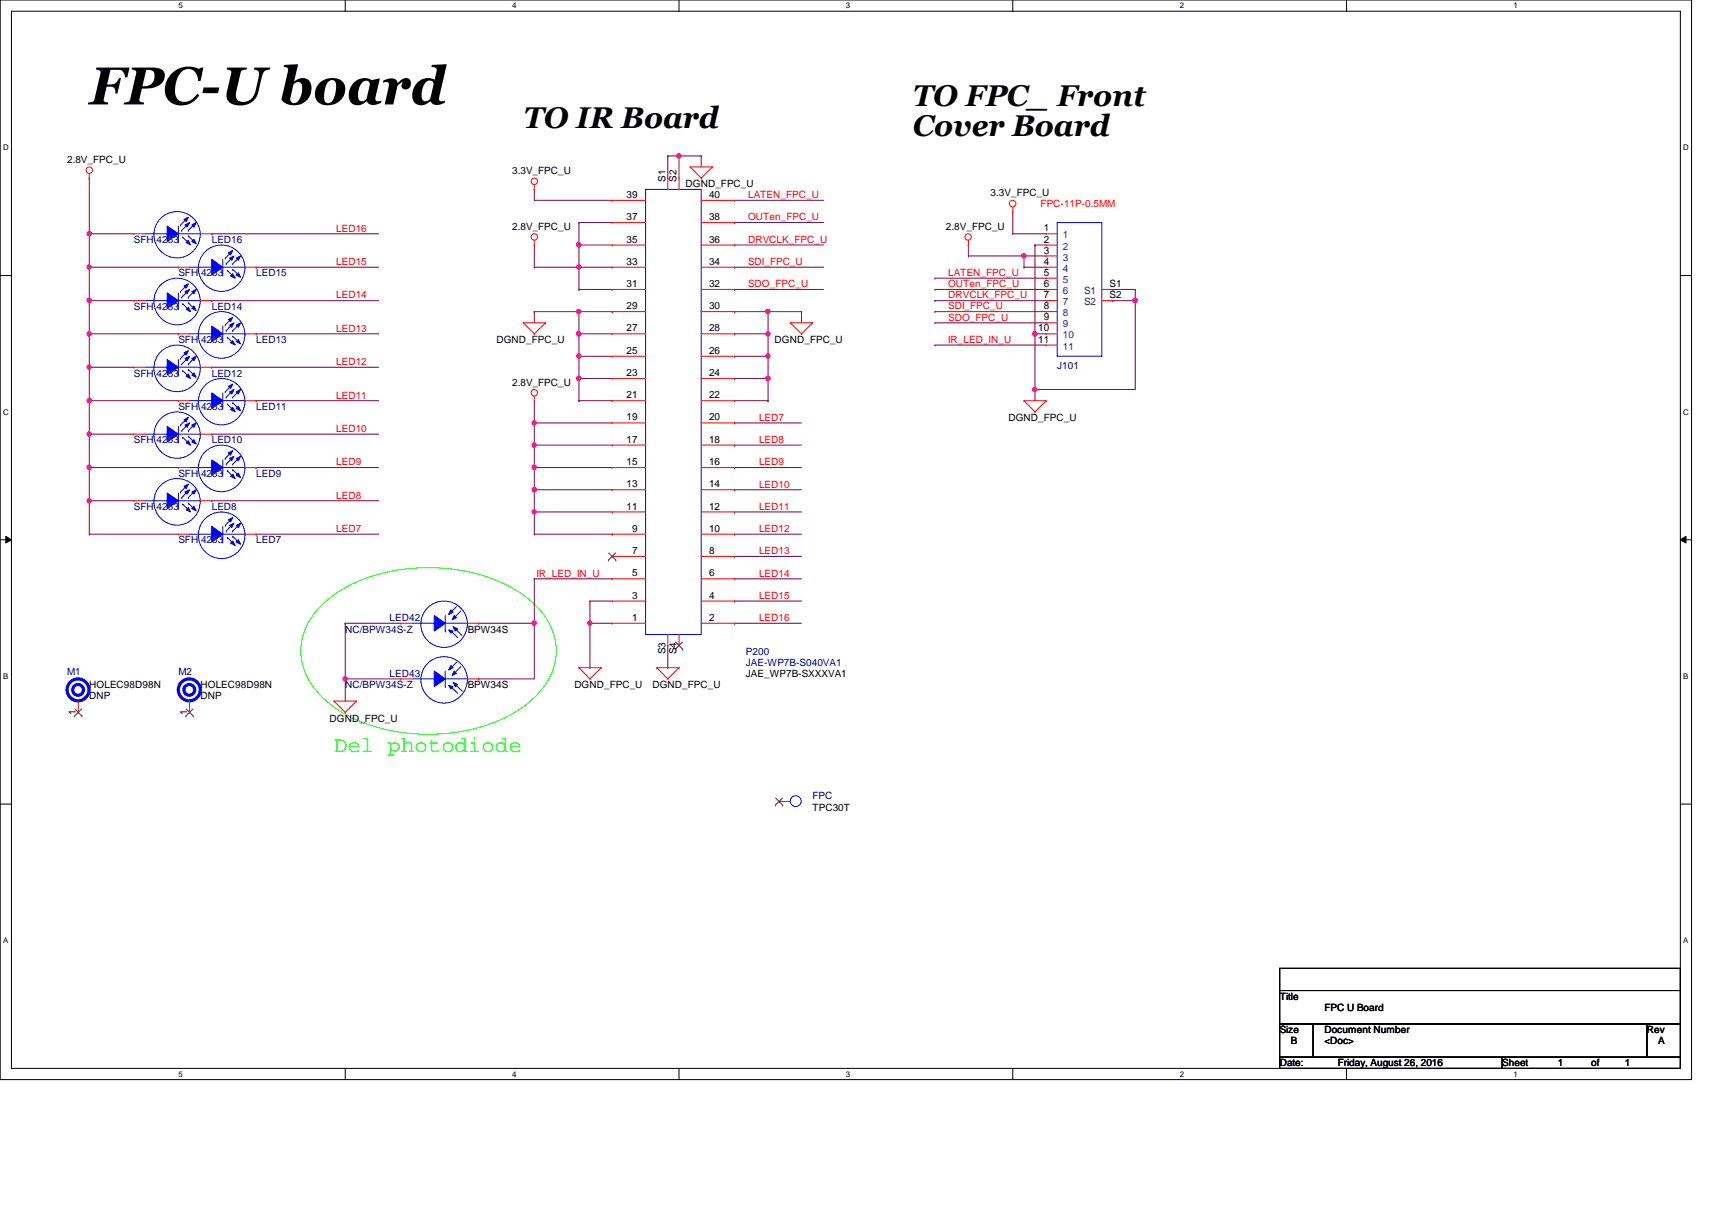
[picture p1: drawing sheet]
<svg xmlns="http://www.w3.org/2000/svg" width="297mm" height="210mm" viewBox="0 0 297 210" stroke-linecap="round" stroke-linejoin="round" font-family="sans-serif">
<path d="M0 0h293.5v187.3h-293.5zM2 1.9h289.5v183.4h-289.5z" fill="none" stroke="#000" stroke-width=".17"/>
<g fill="#fff">
<path d="M30.9 .2h.8v1.5h-.8z"/>
<path d="M30.9 185.5h.8v1.6h-.8z"/>
</g>
<path d="M59.9 0v1.9M59.9 185.3v2" fill="none" stroke="#000" stroke-width=".17"/>
<g fill="#fff">
<path d="M88.9 .2h.7v1.5h-.7z"/>
<path d="M88.9 185.5h.7v1.6h-.7z"/>
</g>
<path d="M117.8 0v1.9M117.8 185.3v2" fill="none" stroke="#000" stroke-width=".17"/>
<g fill="#fff">
<path d="M146.8 .2h.7v1.5h-.7z"/>
<path d="M146.8 185.5h.7v1.6h-.7z"/>
</g>
<path d="M175.7 0v1.9M175.7 185.3v2" fill="none" stroke="#000" stroke-width=".17"/>
<g fill="#fff">
<path d="M204.7 .2h.7v1.5h-.7z"/>
<path d="M204.7 185.5h.7v1.6h-.7z"/>
</g>
<path d="M233.6 0v1.9M233.6 185.3v2" fill="none" stroke="#000" stroke-width=".17"/>
<g fill="#fff">
<path d="M262.6 .2h.8v1.5h-.8z"/>
<path d="M262.6 185.5h.8v1.6h-.8z"/>
<path d="M.5 24.8h1v1.6h-1z"/>
<path d="M292.1 24.8h.9v1.6h-.9z"/>
<path d="M.5 70.7h1v1.5h-1z"/>
<path d="M292.1 70.7h.9v1.5h-.9z"/>
</g>
<path d="M0 47.8h2M291.5 47.8h2" fill="none" stroke="#000" stroke-width=".17"/>
<g fill="#fff">
<path d="M.5 116.5h.9v1.6h-.9z"/>
<path d="M292.1 116.5h.8v1.6h-.8z"/>
</g>
<path d="M0 93.6h2M1 93l1 .6-1 .6zM291.5 93.6l1-.6v1.2zM291.5 93.6h2" fill="none" stroke="#000" stroke-width=".17"/>
<path d="M1 93l1 .6-1 .6zM291.5 93.6l1-.6v1.2z" fill="#000"/>
<g fill="#fff">
<path d="M.5 162.4h.9v1.5h-.9z"/>
<path d="M292.1 162.4h.8v1.5h-.8z"/>
</g>
<path d="M0 139.5h2M291.5 139.5h2" fill="none" stroke="#000" stroke-width=".17"/>
<path d="M55.6 105.2a24.2 24.2 0 0 1 14.5-6.5 30.9 30.9 0 0 1 19.2 3.5 13.6 13.6 0 0 1 7.1 9.3 11.2 11.2 0 0 1-4.4 10.2 27.5 27.5 0 0 1-17.7 5.7 27.4 27.4 0 0 1-17.6-5.7 11 11 0 0 1-4.1-11.5 12.1 12.1 0 0 1 3-5z" fill="none" stroke="#0f0" stroke-width=".17"/>
<path d="M115.9 27.1h.1M115.9 27.1v3.8M115.9 27.1h1.9M117.8 27.1h.1M117.8 27.1v3.8M121.7 27.1h.1M121.7 27.1v1.9" fill="none" stroke="#800040" stroke-width=".17"/>
<circle cx="117.8" cy="27" r=".37" fill="#f0f"/>
<circle cx="117.8" cy="27" r=".37" fill="none" stroke="#f0f" stroke-width=".17"/>
<path d="M117.8 27.1h.1M117.8 27.1h3.9M100.5 57.9h.1M100.5 57.9h5.7M100.5 69.5h.1M100.5 69.5h5.7M115.9 115.8h.1M115.9 112v3.8" fill="none" stroke="#800040" stroke-width=".17"/>
<circle cx="100.4" cy="57.9" r=".38" fill="#f0f"/>
<circle cx="100.4" cy="57.9" r=".38" fill="none" stroke="#f0f" stroke-width=".17"/>
<path d="M100.5 61.8h.1M100.5 61.8h5.7" fill="none" stroke="#800040" stroke-width=".17"/>
<circle cx="100.4" cy="61.8" r=".38" fill="#f0f"/>
<circle cx="100.4" cy="61.8" r=".38" fill="none" stroke="#f0f" stroke-width=".17"/>
<path d="M127.5 54.1h.1M127.5 54.1h5.8" fill="none" stroke="#800040" stroke-width=".17"/>
<circle cx="133.2" cy="54" r=".37" fill="#f0f"/>
<circle cx="133.2" cy="54" r=".37" fill="none" stroke="#f0f" stroke-width=".17"/>
<path d="M127.5 34.8h.1M127.5 34.8h15.4M133.3 54.1h.1M133.3 54.1v3.8M127.5 65.7h.1M127.5 61.8h.1M127.5 61.8h5.8M133.3 61.8h.1M133.3 61.8v3.9h-5.8" fill="none" stroke="#800040" stroke-width=".17"/>
<circle cx="133.2" cy="65.6" r=".37" fill="#f0f"/>
<circle cx="133.2" cy="65.6" r=".37" fill="none" stroke="#f0f" stroke-width=".17"/>
<circle cx="133.2" cy="61.8" r=".38" fill="#f0f"/>
<circle cx="133.2" cy="61.8" r=".38" fill="none" stroke="#f0f" stroke-width=".17"/>
<path d="M127.5 57.9h.1M127.5 57.9h5.8M133.3 57.9h.1M133.3 57.9v3.9" fill="none" stroke="#800040" stroke-width=".17"/>
<circle cx="133.2" cy="57.9" r=".38" fill="#f0f"/>
<circle cx="133.2" cy="57.9" r=".38" fill="none" stroke="#f0f" stroke-width=".17"/>
<g fill="none" stroke="#800040" stroke-width=".17">
<path d="M15.5 30.9h.1M15.5 30.9v9.7M127.5 38.6h.1M127.5 38.6h15.4M36.7 52.2h.1M36.7 52.2h29M127.5 42.5h.1M127.5 46.4h.1M127.5 42.5h15.4M127.5 46.4h15.4M133.3 54.1h.1M133.3 54.1h5.8"/>
<path d="M139.1 54.1h.1M139.1 54.1v1.9M36.7 75.3h.1M36.7 63.7h.1M36.7 75.3h29M36.7 63.7h29M15.5 92.7h.1M15.5 92.7h15.4M36.7 86.9h.1M36.7 86.9h29"/>
</g>
<circle cx="15.5" cy="40.5" r=".37" fill="#f0f"/>
<circle cx="15.5" cy="40.5" r=".37" fill="none" stroke="#f0f" stroke-width=".17"/>
<path d="M15.5 40.6h.1M15.5 46.4h.1M15.5 40.6h7.7M15.5 40.6v5.8M15.5 46.4h15.4" fill="none" stroke="#800040" stroke-width=".17"/>
<circle cx="15.5" cy="46.3" r=".37" fill="#f0f"/>
<circle cx="15.5" cy="46.3" r=".37" fill="none" stroke="#f0f" stroke-width=".17"/>
<path d="M15.5 46.4h.1M15.5 46.4v5.8M15.5 86.9h.1M15.5 86.9v5.8M15.5 86.9h7.7" fill="none" stroke="#800040" stroke-width=".17"/>
<circle cx="15.5" cy="86.9" r=".38" fill="#f0f"/>
<circle cx="15.5" cy="86.9" r=".38" fill="none" stroke="#f0f" stroke-width=".17"/>
<path d="M15.5 81.1h.1M15.5 81.1h15.4" fill="none" stroke="#800040" stroke-width=".17"/>
<circle cx="15.5" cy="81.1" r=".38" fill="#f0f"/>
<circle cx="15.5" cy="81.1" r=".38" fill="none" stroke="#f0f" stroke-width=".17"/>
<path d="M15.5 75.3h.1M15.5 63.7h.1M15.5 75.3v11.6M15.5 75.3h7.7M15.5 63.7h7.7M15.5 81.1h.1" fill="none" stroke="#800040" stroke-width=".17"/>
<circle cx="15.5" cy="63.7" r=".37" fill="#f0f"/>
<circle cx="15.5" cy="63.7" r=".37" fill="none" stroke="#f0f" stroke-width=".17"/>
<path d="M15.5 52.2h.1M15.5 52.2v5.7M15.5 52.2h7.7M15.5 63.7h.1M15.5 63.7v5.8" fill="none" stroke="#800040" stroke-width=".17"/>
<circle cx="15.5" cy="57.9" r=".38" fill="#f0f"/>
<circle cx="15.5" cy="57.9" r=".38" fill="none" stroke="#f0f" stroke-width=".17"/>
<circle cx="15.5" cy="52.1" r=".38" fill="#f0f"/>
<circle cx="15.5" cy="52.1" r=".38" fill="none" stroke="#f0f" stroke-width=".17"/>
<g fill="none" stroke="#800040" stroke-width=".17">
<path d="M15.5 57.9h.1M15.5 57.9h15.4M15.5 57.9v5.8M36.7 40.6h.1M36.7 40.6h29M44.4 46.4h.1M44.4 57.9h.1M44.4 46.4h21.3M44.4 57.9h21.3M15.5 69.5h.1M15.5 69.5v5.8M15.5 69.5h15.4"/>
<path d="M44.4 69.5h.1M44.4 69.5h21.3"/>
</g>
<circle cx="15.5" cy="75.3" r=".37" fill="#f0f"/>
<circle cx="15.5" cy="75.3" r=".37" fill="none" stroke="#f0f" stroke-width=".17"/>
<circle cx="15.5" cy="69.5" r=".37" fill="#f0f"/>
<circle cx="15.5" cy="69.5" r=".37" fill="none" stroke="#f0f" stroke-width=".17"/>
<g fill="none" stroke="#800040" stroke-width=".17">
<path d="M100.5 38.6h.1M100.5 38.6h5.7M100.5 38.6v7.8M100.5 50.2h.1M100.5 42.5h.1M100.5 46.4h.1M100.5 50.2h5.7M100.5 42.5h5.7M127.5 50.2h.1M127.5 50.2h15.4M44.4 81.1h.1M44.4 92.7h.1"/>
<path d="M44.4 81.1h21.3M44.4 92.7h21.3"/>
</g>
<circle cx="100.4" cy="42.5" r=".38" fill="#f0f"/>
<circle cx="100.4" cy="42.5" r=".38" fill="none" stroke="#f0f" stroke-width=".17"/>
<circle cx="100.4" cy="46.3" r=".37" fill="#f0f"/>
<circle cx="100.4" cy="46.3" r=".37" fill="none" stroke="#f0f" stroke-width=".17"/>
<path d="M92.7 54.1h.1M92.7 54.1v1.9M100.5 46.4h.1M100.5 50.2h.1M100.5 57.9h.1M100.5 46.4h5.7M100.5 46.4v3.8M100.5 54.1v15.4M100.5 65.7h.1M100.5 61.8h.1M100.5 69.5h.1M100.5 65.7h5.7" fill="none" stroke="#800040" stroke-width=".17"/>
<circle cx="100.4" cy="65.6" r=".37" fill="#f0f"/>
<circle cx="100.4" cy="65.6" r=".37" fill="none" stroke="#f0f" stroke-width=".17"/>
<g fill="none" stroke="#800040" stroke-width=".17">
<path d="M100.5 54.1h5.7M106.2 54.1h.1M127.5 77.2h.1M127.5 73.4h.1M127.5 69.5h5.8M127.5 77.2h11.6M127.5 73.4h11.6M133.3 69.5h.1M133.3 65.7v3.8M127.5 92.7h.1M127.5 96.5h.1M127.5 88.8h.1"/>
<path d="M127.5 85h.1M127.5 81.1h.1M127.5 92.7h11.6M127.5 96.5h11.6M127.5 88.8h11.6M127.5 85h11.6M127.5 81.1h11.6M102.4 104.3h.1M102.4 108.1h.1M102.4 104.3h3.8M102.4 104.3v3.8M127.5 100.4h.1"/>
<path d="M127.5 104.3h.1M127.5 108.1h.1M127.5 100.4h11.6M127.5 104.3h11.6M127.5 108.1h11.6"/>
</g>
<circle cx="102.3" cy="108.1" r=".37" fill="#f0f"/>
<circle cx="102.3" cy="108.1" r=".37" fill="none" stroke="#f0f" stroke-width=".17"/>
<path d="M92.7 73.4h.1M92.7 77.2h.1M92.7 69.5v7.7M92.7 73.4h13.5M92.7 88.8h.1M92.7 88.8h13.5M102.4 108.1h.1M102.4 115.8h.1M102.4 108.1h3.8M102.4 108.1v7.7" fill="none" stroke="#800040" stroke-width=".17"/>
<circle cx="92.7" cy="73.3" r=".37" fill="#f0f"/>
<circle cx="92.7" cy="73.3" r=".37" fill="none" stroke="#f0f" stroke-width=".17"/>
<circle cx="92.7" cy="77.2" r=".38" fill="#f0f"/>
<circle cx="92.7" cy="77.2" r=".38" fill="none" stroke="#f0f" stroke-width=".17"/>
<path d="M92.7 77.2h.1M92.7 77.2h13.5M92.7 77.2v7.8M92.7 81.1h.1M92.7 85h.1M92.7 81.1h13.5" fill="none" stroke="#800040" stroke-width=".17"/>
<circle cx="92.7" cy="81.1" r=".38" fill="#f0f"/>
<circle cx="92.7" cy="81.1" r=".38" fill="none" stroke="#f0f" stroke-width=".17"/>
<circle cx="92.7" cy="84.9" r=".37" fill="#f0f"/>
<circle cx="92.7" cy="84.9" r=".37" fill="none" stroke="#f0f" stroke-width=".17"/>
<path d="M92.7 54.1h.1M92.7 54.1h7.8M92.7 85h.1M92.7 88.8h.1M92.7 85h13.5M92.7 85v3.8" fill="none" stroke="#800040" stroke-width=".17"/>
<circle cx="100.4" cy="54" r=".37" fill="#f0f"/>
<circle cx="100.4" cy="54" r=".37" fill="none" stroke="#f0f" stroke-width=".17"/>
<path d="M92.7 32.9h.1M92.7 32.9v1.9h13.5M106.2 34.8h.1M92.7 92.7h.1M92.7 88.8v3.9" fill="none" stroke="#800040" stroke-width=".17"/>
<circle cx="92.7" cy="88.8" r=".37" fill="#f0f"/>
<circle cx="92.7" cy="88.8" r=".37" fill="none" stroke="#f0f" stroke-width=".17"/>
<path d="M92.7 46.4h.1M92.7 42.5v3.9M92.7 46.4h7.8M100.5 46.4h.1M92.7 92.7h13.5M106.2 92.7h.1M83.1 117.8h.1M83.1 108.1h.1M83.1 117.8h9.6M92.7 100.4h.1M92.7 100.4v7.7h-9.6M92.7 100.4h13.5" fill="none" stroke="#800040" stroke-width=".17"/>
<circle cx="92.7" cy="108.1" r=".37" fill="#f0f"/>
<circle cx="92.7" cy="108.1" r=".37" fill="none" stroke="#f0f" stroke-width=".17"/>
<path d="M59.9 108.1h.1M59.9 117.8h.1M59.9 108.1h9.7M59.9 108.1v13.5M59.9 117.8h9.7M92.7 108.1h.1M92.7 108.1v9.7" fill="none" stroke="#800040" stroke-width=".17"/>
<circle cx="59.9" cy="117.7" r=".37" fill="#f0f"/>
<circle cx="59.9" cy="117.7" r=".37" fill="none" stroke="#f0f" stroke-width=".17"/>
<path d="M175.7 36.7h.1M175.7 36.7v3.9M168 42.5h.1M168 42.5v1.9M175.7 40.6h.1M175.7 40.6h5.8M177.7 44.4h.1M177.7 44.4h3.8" fill="none" stroke="#800040" stroke-width=".17"/>
<circle cx="177.6" cy="44.4" r=".37" fill="#f0f"/>
<circle cx="177.6" cy="44.4" r=".37" fill="none" stroke="#f0f" stroke-width=".17"/>
<path d="M168 44.4h.1M168 44.4h9.7M177.7 44.4h.1M177.7 46.4h.1M177.7 44.4v2M177.7 46.4h3.8M179.6 42.5h.1M179.6 42.5h1.9M197 52.2h.1M197 52.2v15.4h-17.4M179.6 67.6h.1" fill="none" stroke="#800040" stroke-width=".17"/>
<circle cx="179.5" cy="67.6" r=".38" fill="#f0f"/>
<circle cx="179.5" cy="67.6" r=".38" fill="none" stroke="#f0f" stroke-width=".17"/>
<path d="M179.6 57.9h.1M179.6 57.9v11.6M193.1 50.2h.1M193.1 52.2h.1M193.1 50.2h3.9M193.1 52.2h3.9M179.6 67.6h.1" fill="none" stroke="#800040" stroke-width=".17"/>
<circle cx="196.9" cy="52.1" r=".38" fill="#f0f"/>
<circle cx="196.9" cy="52.1" r=".38" fill="none" stroke="#f0f" stroke-width=".17"/>
<path d="M179.6 57.9h.1M179.6 42.5h.1M179.6 57.9h1.9M179.6 42.5v15.4M197 50.2h.1M197 50.2v2" fill="none" stroke="#800040" stroke-width=".17"/>
<circle cx="179.5" cy="57.9" r=".38" fill="#f0f"/>
<circle cx="179.5" cy="57.9" r=".38" fill="none" stroke="#f0f" stroke-width=".17"/>
<path d="M162.2 48.3h.1M162.2 50.2h.1M162.2 52.2h.1M162.2 54.1h.1M162.2 56h.1M162.2 59.9h.1M162.2 48.3h19.3M162.2 50.2h19.3M162.2 52.2h19.3M162.2 54.1h19.3M162.2 56h19.3M162.2 59.9h19.3" fill="none" stroke="#800040" stroke-width=".17"/>
<g fill="none" stroke="#f00" stroke-width=".17">
<path d="M15.5 30.9h.1M15.5 30.1v.8M92.7 32.9h.1M92.7 32v.9M119.8 29h.1M119.8 29h3.8M119.8 29l1.9 1.9M121.7 30.9h.1M123.6 29h.1M123.6 29l-1.9 1.9M175.7 36.7h.1M175.7 35.9v.8"/>
<path d="M90.8 56h.1M90.8 56h3.9M90.8 56l1.9 1.9M92.7 42.5h.1M92.7 57.9h.1M92.7 41.7v.8M94.7 56h.1M94.7 56l-2 1.9M137.1 56h.1M137.1 56h3.9M137.1 56l2 1.9M139.1 57.9h.1"/>
<path d="M141 56h.1M141 56l-1.9 1.9M168 42.5h.1M168 41.7v.8M92.7 69.5h.1M92.7 68.7v.8M177.7 69.5h.1M177.7 69.5h3.8M177.7 69.5l1.9 2M179.6 71.5h.1M181.5 69.5h.1M181.5 69.5l-1.9 2"/>
<path d="M100.5 115.8h.1M100.5 115.8h3.8M100.5 115.8l1.9 2M102.4 117.8h.1M104.3 115.8h.1M104.3 115.8l-1.9 2M114 115.8h.1M114 115.8h3.8M114 115.8l1.9 2M115.9 117.8h.1M117.8 115.8h.1M117.8 115.8l-1.9 2"/>
<path d="M58 121.6h.1M58 121.6h3.8M58 121.6l1.9 2M59.9 123.6h.1M61.8 121.6h.1M61.8 121.6l-1.9 2"/>
<circle cx="15.5" cy="29.5" r=".56"/>
<circle cx="92.7" cy="31.4" r=".56"/>
<circle cx="175.7" cy="35.3" r=".57"/>
<circle cx="92.7" cy="41.1" r=".56"/>
<circle cx="168" cy="41.1" r=".56"/>
<circle cx="92.7" cy="68.1" r=".56"/>
</g>
<path d="M222 168h69.5v3.8h-69.5zM222 171.8h69.5v5.8h-69.5zM222 177.6h5.8v5.8h-5.8zM227.8 177.6h57.9v5.8h-57.9zM285.7 177.6h5.8v5.8h-5.8zM222 183.4h38.6v1.9h-38.6zM260.6 183.4h30.9v1.9h-30.9z" fill="none" stroke="#000" stroke-width=".17"/>
<path d="M32.9 46.4h3.8M36.7 46.4h.1M38.6 47.7h.1M38.6 45v2.7M38.6 46.4h3.9M42.5 46.4h.1" fill="none" stroke="#00f" stroke-width=".17"/>
<path d="M36.7 45l1.9 1.4-1.9 1.3z" fill-rule="evenodd" fill="#00f"/>
<path d="M36.7 45l1.9 1.4-1.9 1.3z" fill="none" stroke="#00f" stroke-width=".17"/>
<path d="M41 44.8l.7-.4-.3 .8z" fill-rule="evenodd" fill="#00f"/>
<path d="M41 44.8l.7-.4-.3 .8z" fill="none" stroke="#00f" stroke-width=".17"/>
<path d="M39.8 44.8l.8-.4-.4 .8z" fill-rule="evenodd" fill="#00f"/>
<path d="M39.2 45.8h.1M39.8 44.8l.8-.4-.4 .8zM40.4 45.8h.1M40.4 44.6l-1.2 1.2M41.6 44.6l-1.2 1.2M42.5 47.1a4 4 0 0 0-4.8-4.6 4 4 0 0 0-2.7 6 4 4 0 0 0 6.5 .6l.7-1.3 .2-.7" fill="none" stroke="#00f" stroke-width=".17"/>
<path d="M39.6 43.9l.8-.5-.4 .8z" fill-rule="evenodd" fill="#00f"/>
<path d="M39.1 44.8h.1M39.6 43.9l.8-.5-.4 .8zM40.2 43.6l-1.1 1.2" fill="none" stroke="#00f" stroke-width=".17"/>
<path d="M40 47.9l.4-.4 .4 .8z" fill-rule="evenodd" fill="#00f"/>
<path d="M39.5 46.9h.1M39.5 46.9l1.1 1.2M40 47.9l.4-.4 .4 .8z" fill="none" stroke="#00f" stroke-width=".17"/>
<path d="M41.4 47.3l.3 .8-.7-.4z" fill-rule="evenodd" fill="#00f"/>
<path d="M32.9 57.9h3.8M36.7 57.9h.1M38.6 59.3h.1M38.6 56.6v2.7M38.6 57.9h3.9M40.4 46.7h.1M40.4 46.7l1.2 1.2M41.4 47.3l.3 .8-.7-.4zM42.5 57.9h.1" fill="none" stroke="#00f" stroke-width=".17"/>
<path d="M30.9 46.4h.1M30.9 46.4h2M42.5 46.4h1.9M44.4 46.4h.1" fill="none" stroke="#f00" stroke-width=".17"/>
<path d="M36.7 56.6l1.9 1.3-1.9 1.4z" fill-rule="evenodd" fill="#00f"/>
<path d="M36.7 56.6l1.9 1.3-1.9 1.4z" fill="none" stroke="#00f" stroke-width=".17"/>
<path d="M41 56.4l.7-.4-.3 .8z" fill-rule="evenodd" fill="#00f"/>
<path d="M41 56.4l.7-.4-.3 .8z" fill="none" stroke="#00f" stroke-width=".17"/>
<path d="M39.8 56.4l.8-.4-.4 .8z" fill-rule="evenodd" fill="#00f"/>
<path d="M39.2 57.4h.1M39.8 56.4l.8-.4-.4 .8zM40.4 57.4h.1M40.4 56.2l-1.2 1.2M41.6 56.2l-1.2 1.2M42.4 58.7a4 4 0 0 0-5.3-4.4 4 4 0 0 0-1.5 6.7 4 4 0 0 0 6.6-1.6l.2-.7" fill="none" stroke="#00f" stroke-width=".17"/>
<path d="M39.6 55.4l.8-.4-.4 .8z" fill-rule="evenodd" fill="#00f"/>
<path d="M39.1 56.4h.1M39.6 55.4l.8-.4-.4 .8zM40.2 55.2l-1.1 1.2" fill="none" stroke="#00f" stroke-width=".17"/>
<path d="M40 59.5l.4-.4 .4 .8z" fill-rule="evenodd" fill="#00f"/>
<path d="M39.5 58.5h.1M39.5 58.5l1.1 1.1M40 59.5l.4-.4 .4 .8z" fill="none" stroke="#00f" stroke-width=".17"/>
<path d="M41.4 58.9l.3 .7-.7-.3z" fill-rule="evenodd" fill="#00f"/>
<path d="M183.4 38.6h7.8v23.2h-7.8zM40.4 58.3h.1M40.4 58.3l1.2 1.2M41.4 58.9l.3 .7-.7-.3zM38.6 79.8v2.7M32.9 81.1h3.8M36.7 81.1h.1M38.6 82.5h.1M38.6 81.1h3.9M42.5 81.1h.1" fill="none" stroke="#00f" stroke-width=".17"/>
<g fill="none" stroke="#f00" stroke-width=".17">
<path d="M30.9 57.9h.1M30.9 57.9h2M42.5 57.9h1.9M44.4 57.9h.1M181.5 40.6h.1M181.5 42.5h.1M181.5 44.4h.1M181.5 46.4h.1M181.5 48.3h.1M181.5 50.2h.1M181.5 52.2h.1M181.5 54.1h.1"/>
<path d="M181.5 56h.1M181.5 57.9h.1M181.5 59.9h.1M181.5 57.9h1.9M181.5 40.6h1.9M181.5 42.5h1.9M181.5 44.4h1.9M181.5 46.4h1.9M181.5 48.3h1.9M181.5 50.2h1.9M181.5 52.2h1.9M181.5 54.1h1.9"/>
<path d="M181.5 56h1.9M181.5 59.9h1.9M191.2 50.2h1.9M191.2 52.2h1.9M193.1 50.2h.1M193.1 52.2h.1"/>
</g>
<path d="M36.7 79.8l1.9 1.3-1.9 1.4z" fill-rule="evenodd" fill="#00f"/>
<path d="M36.7 79.8l1.9 1.3-1.9 1.4z" fill="none" stroke="#00f" stroke-width=".17"/>
<path d="M41 79.5l.7-.3-.3 .7z" fill-rule="evenodd" fill="#00f"/>
<path d="M41 79.5l.7-.3-.3 .7z" fill="none" stroke="#00f" stroke-width=".17"/>
<path d="M39.8 79.5l.8-.3-.4 .7z" fill-rule="evenodd" fill="#00f"/>
<path d="M39.8 79.5l.8-.3-.4 .7zM40.4 79.4l-1.2 1.1M41.6 79.4l-1.2 1.1M39.2 80.5h.1M40.4 80.5h.1M42.4 81.8a4 4 0 0 0-5.3-4.3 4 4 0 0 0-1.5 6.6 4 4 0 0 0 6.6-1.5l.2-.7" fill="none" stroke="#00f" stroke-width=".17"/>
<path d="M39.6 78.6l.8-.4-.4 .8z" fill-rule="evenodd" fill="#00f"/>
<path d="M39.1 79.5h.1M39.6 78.6l.8-.4-.4 .8zM40.2 78.4l-1.1 1.1" fill="none" stroke="#00f" stroke-width=".17"/>
<path d="M40.4 82.3l.4 .7-.8-.4z" fill-rule="evenodd" fill="#00f"/>
<path d="M39.5 81.7h.1M39.5 81.7l1.1 1.1M40.4 82.3l.4 .7-.8-.4z" fill="none" stroke="#00f" stroke-width=".17"/>
<path d="M41.4 82l.3 .8-.7-.3z" fill-rule="evenodd" fill="#00f"/>
<path d="M32.9 92.7h3.8M36.7 92.7h.1M38.6 94h.1M38.6 91.3v2.7M38.6 92.7h3.9M40.4 81.5h.1M40.4 81.5l1.2 1.1M41.4 82l.3 .8-.7-.3zM42.5 92.7h.1" fill="none" stroke="#00f" stroke-width=".17"/>
<path d="M30.9 81.1h.1M30.9 81.1h2M42.5 81.1h1.9M44.4 81.1h.1" fill="none" stroke="#f00" stroke-width=".17"/>
<path d="M36.7 91.3l1.9 1.4-1.9 1.3z" fill-rule="evenodd" fill="#00f"/>
<path d="M36.7 91.3l1.9 1.4-1.9 1.3z" fill="none" stroke="#00f" stroke-width=".17"/>
<path d="M41 91.1l.7-.3-.3 .7z" fill-rule="evenodd" fill="#00f"/>
<path d="M41 91.1l.7-.3-.3 .7z" fill="none" stroke="#00f" stroke-width=".17"/>
<path d="M39.8 91.1l.8-.3-.4 .7z" fill-rule="evenodd" fill="#00f"/>
<path d="M39.2 92.1h.1M39.8 91.1l.8-.3-.4 .7zM40.4 92.1h.1M40.4 90.9l-1.2 1.2M41.6 90.9l-1.2 1.2M42.5 93.4a4 4 0 0 0-5.4-4.4 4 4 0 0 0-1.5 6.7 4 4 0 0 0 6.7-1.5l.2-.8" fill="none" stroke="#00f" stroke-width=".17"/>
<path d="M39.6 90.2l.8-.4-.4 .8z" fill-rule="evenodd" fill="#00f"/>
<path d="M39.1 91.1h.1M39.6 90.2l.8-.4-.4 .8zM40.2 90l-1.1 1.1" fill="none" stroke="#00f" stroke-width=".17"/>
<path d="M40.4 93.9l.4 .7-.8-.4z" fill-rule="evenodd" fill="#00f"/>
<path d="M39.5 93.3h.1M39.5 93.3l1.1 1.1M40.4 93.9l.4 .7-.8-.4z" fill="none" stroke="#00f" stroke-width=".17"/>
<path d="M41.4 93.6l.3 .8-.7-.4z" fill-rule="evenodd" fill="#00f"/>
<path d="M40.4 93h.1M40.4 93l1.2 1.2M41.4 93.6l.3 .8-.7-.4zM71.5 117.8h3.8M75.3 117.8h.1M77.3 119.1h.1M77.3 116.4v2.7M77.3 117.8h3.8M81.1 117.8h.1" fill="none" stroke="#00f" stroke-width=".17"/>
<path d="M30.9 92.7h.1M30.9 92.7h2M42.5 92.7h1.9M44.4 92.7h.1" fill="none" stroke="#f00" stroke-width=".17"/>
<path d="M75.3 116.4l2 1.4-2 1.3z" fill-rule="evenodd" fill="#00f"/>
<path d="M75.3 116.4l2 1.4-2 1.3z" fill="none" stroke="#00f" stroke-width=".17"/>
<path d="M78.8 116.4l.4 .4-.8 .4z" fill-rule="evenodd" fill="#00f"/>
<path d="M78.1 116h.1M78.8 116.4l.4 .4-.8 .4zM79.2 114.9l-1.1 1.1M81.1 118.5a4 4 0 0 0-4.8-4.6 4 4 0 0 0-2.7 6 4 4 0 0 0 6.6 .6l.6-1.3 .2-.7" fill="none" stroke="#00f" stroke-width=".17"/>
<path d="M78.2 115.4l.4 .4-.8 .4z" fill-rule="evenodd" fill="#00f"/>
<path d="M78.2 115.4l.4 .4-.8 .4zM78.8 116.8h.1M80 115.7l-1.2 1.1" fill="none" stroke="#00f" stroke-width=".17"/>
<path d="M77.8 118.9l.8 .2-.4 .4z" fill-rule="evenodd" fill="#00f"/>
<path d="M77.8 118.9l.8 .2-.4 .4zM78.2 119.1h.1M78.2 119.1l1.2 1.2" fill="none" stroke="#00f" stroke-width=".17"/>
<path d="M78.6 118.4l.8 .3-.4 .4z" fill-rule="evenodd" fill="#00f"/>
<path d="M25.1 63.7h3.9M29 63.7h.1M30.9 65.1h.1M30.9 62.4v2.7M30.9 63.7h3.9M34.8 63.7h.1M78.6 118.4l.8 .3-.4 .4zM79 118.7h.1M79 118.7l1.2 1.2" fill="none" stroke="#00f" stroke-width=".17"/>
<path d="M69.6 117.8h.1M69.6 117.8h1.9M81.1 117.8h2M83.1 117.8h.1" fill="none" stroke="#f00" stroke-width=".17"/>
<path d="M29 62.4l1.9 1.3-1.9 1.4z" fill-rule="evenodd" fill="#00f"/>
<path d="M29 62.4l1.9 1.3-1.9 1.4z" fill="none" stroke="#00f" stroke-width=".17"/>
<path d="M33.3 62.2l.7-.4-.3 .8z" fill-rule="evenodd" fill="#00f"/>
<path d="M33.3 62.2l.7-.4-.3 .8z" fill="none" stroke="#00f" stroke-width=".17"/>
<path d="M32.1 62.2l.8-.4-.4 .8z" fill-rule="evenodd" fill="#00f"/>
<path d="M31.5 63.2h.1M32.1 62.2l.8-.4-.4 .8zM32.7 63.2h.1M32.7 62l-1.2 1.2M33.8 62l-1.1 1.2M34.7 64.4a4 4 0 0 0-5.3-4.3 4 4 0 0 0-1.5 6.7 4 4 0 0 0 6.6-1.6l.2-.7" fill="none" stroke="#00f" stroke-width=".17"/>
<path d="M31.9 61.2l.8-.4-.4 .8z" fill-rule="evenodd" fill="#00f"/>
<path d="M31.3 62.2h.1M31.9 61.2l.8-.4-.4 .8zM32.5 61l-1.2 1.2" fill="none" stroke="#00f" stroke-width=".17"/>
<path d="M32.7 64.9l.4 .8-.8-.4z" fill-rule="evenodd" fill="#00f"/>
<path d="M31.7 64.3h.1M31.7 64.3l1.2 1.1M32.7 64.9l.4 .8-.8-.4z" fill="none" stroke="#00f" stroke-width=".17"/>
<path d="M33.7 64.7l.3 .7-.7-.3z" fill-rule="evenodd" fill="#00f"/>
<path d="M112 32.9h9.7v77.2h-9.7zM32.7 64.1h.1M32.7 64.1l1.1 1.2M33.7 64.7l.3 .7-.7-.3zM71.5 108.1h3.8M75.3 108.1h.1M77.3 109.5h.1M77.3 106.8v2.7M77.3 108.1h3.8M81.1 108.1h.1" fill="none" stroke="#00f" stroke-width=".17"/>
<g fill="none" stroke="#f00" stroke-width=".17">
<path d="M106.2 38.6h.1M106.2 34.8h.1M106.2 38.6h5.8M106.2 34.8h5.8M115.9 30.9h.1M115.9 30.9v2M117.8 30.9h.1M117.8 30.9v2M121.7 38.6h5.8M121.7 34.8h5.8M127.5 38.6h.1M127.5 34.8h.1"/>
<path d="M106.2 57.9h.1M106.2 54.1h.1M106.2 50.2h.1M106.2 46.4h.1M106.2 42.5h.1M106.2 57.9h5.8M106.2 54.1h5.8M106.2 50.2h5.8M106.2 46.4h5.8M106.2 42.5h5.8M121.7 57.9h5.8M121.7 54.1h5.8"/>
<path d="M121.7 50.2h5.8M121.7 46.4h5.8M121.7 42.5h5.8M127.5 57.9h.1M127.5 54.1h.1M127.5 50.2h.1M127.5 46.4h.1M127.5 42.5h.1M23.2 63.7h.1M23.2 63.7h1.9M34.8 63.7h1.9M36.7 63.7h.1"/>
<path d="M106.2 77.2h.1M106.2 73.4h.1M106.2 69.5h.1M106.2 65.7h.1M106.2 61.8h.1M106.2 77.2h5.8M106.2 73.4h5.8M106.2 69.5h5.8M106.2 65.7h5.8M106.2 61.8h5.8M121.7 77.2h5.8M121.7 73.4h5.8"/>
<path d="M121.7 69.5h5.8M121.7 65.7h5.8M121.7 61.8h5.8M127.5 77.2h.1M127.5 73.4h.1M127.5 69.5h.1M127.5 65.7h.1M127.5 61.8h.1M106.2 96.5h.1M106.2 92.7h.1M106.2 88.8h.1M106.2 85h.1"/>
<path d="M106.2 81.1h.1M106.2 96.5h5.8M106.2 92.7h5.8M106.2 88.8h5.8M106.2 85h5.8M106.2 81.1h5.8M121.7 96.5h5.8M121.7 92.7h5.8M121.7 88.8h5.8M121.7 85h5.8M121.7 81.1h5.8M127.5 96.5h.1"/>
<path d="M127.5 92.7h.1M127.5 88.8h.1M127.5 85h.1M127.5 81.1h.1M106.2 108.1h.1M106.2 104.3h.1M106.2 100.4h.1M106.2 108.1h5.8M106.2 104.3h5.8M106.2 100.4h5.8M115.9 112h.1M115.9 110.1v1.9"/>
<path d="M117.8 112h.1M117.8 110.1v1.9M121.7 108.1h5.8M121.7 104.3h5.8M121.7 100.4h5.8M127.5 108.1h.1M127.5 104.3h.1M127.5 100.4h.1M13.6 123.6h.1M13.6 121.6v2"/>
</g>
<path d="M105.6 97.2h.1M105.6 95.9l1.2 1.3M106.8 95.9l-1.2 1.3M106.8 97.2h.1M117.2 112.6h.1M117.2 111.4l1.2 1.2M118.4 111.4l-1.2 1.2M118.4 112.6h.1M13 124.2h.1M13 123l1.2 1.2M14.2 123l-1.2 1.2M14.2 124.2h.1" fill="none" stroke="#804000" stroke-width=".17"/>
<g fill="none" stroke="#00f" stroke-width=".55">
<circle cx="13.5" cy="119.7" r=".94"/>
<circle cx="13.5" cy="119.7" r="1.9"/>
</g>
<path d="M75.3 106.8l2 1.3-2 1.4z" fill-rule="evenodd" fill="#00f"/>
<path d="M75.3 106.8l2 1.3-2 1.4z" fill="none" stroke="#00f" stroke-width=".17"/>
<path d="M78.8 106.8l.4 .3-.8 .4z" fill-rule="evenodd" fill="#00f"/>
<path d="M78.1 106.4h.1M78.8 106.8l.4 .3-.8 .4zM79.2 105.2l-1.1 1.2M81.1 108.8a4 4 0 0 0-4.8-4.5 4 4 0 0 0-2.7 5.9 4 4 0 0 0 6.6 .6l.6-1.2 .2-.7" fill="none" stroke="#00f" stroke-width=".17"/>
<path d="M78.2 105.8l.4 .4-.8 .4z" fill-rule="evenodd" fill="#00f"/>
<path d="M78.2 105.8l.4 .4-.8 .4zM78.8 107.1h.1M80 106l-1.2 1.1" fill="none" stroke="#00f" stroke-width=".17"/>
<path d="M77.8 109.3l.8 .2-.4 .4z" fill-rule="evenodd" fill="#00f"/>
<path d="M77.8 109.3l.8 .2-.4 .4zM78.2 109.5h.1M78.2 109.5l1.2 1.1" fill="none" stroke="#00f" stroke-width=".17"/>
<path d="M78.6 108.7l.8 .4-.4 .4z" fill-rule="evenodd" fill="#00f"/>
<path d="M30.9 39.2v2.7M25.1 40.6h3.9M29 40.6h.1M30.9 41.9h.1M30.9 40.6h3.9M34.8 40.6h.1M78.6 108.7l.8 .4-.4 .4zM79 109.1h.1M79 109.1l1.2 1.1" fill="none" stroke="#00f" stroke-width=".17"/>
<path d="M69.6 108.1h.1M69.6 108.1h1.9M81.1 108.1h2M83.1 108.1h.1" fill="none" stroke="#f00" stroke-width=".17"/>
<path d="M29 39.2l1.9 1.4-1.9 1.3z" fill-rule="evenodd" fill="#00f"/>
<path d="M29 39.2l1.9 1.4-1.9 1.3z" fill="none" stroke="#00f" stroke-width=".17"/>
<path d="M33.3 39l.7-.4-.3 .8z" fill-rule="evenodd" fill="#00f"/>
<path d="M33.3 39l.7-.4-.3 .8z" fill="none" stroke="#00f" stroke-width=".17"/>
<path d="M32.1 39l.8-.4-.4 .8z" fill-rule="evenodd" fill="#00f"/>
<path d="M31.5 40h.1M32.1 39l.8-.4-.4 .8zM32.7 40h.1M32.7 38.8l-1.2 1.2M33.8 38.8l-1.1 1.2M34.7 41.3a4 4 0 0 0-4.7-4.6 4 4 0 0 0-2.7 6 4 4 0 0 0 6.5 .6l.7-1.3 .2-.7" fill="none" stroke="#00f" stroke-width=".17"/>
<path d="M31.9 38.1l.8-.4-.4 .7z" fill-rule="evenodd" fill="#00f"/>
<path d="M31.3 39h.1M31.9 38.1l.8-.4-.4 .7zM32.5 37.8l-1.2 1.2" fill="none" stroke="#00f" stroke-width=".17"/>
<path d="M32.7 41.7l.4 .8-.8-.4z" fill-rule="evenodd" fill="#00f"/>
<path d="M31.7 41.1h.1M31.7 41.1l1.2 1.2M32.7 41.7l.4 .8-.8-.4z" fill="none" stroke="#00f" stroke-width=".17"/>
<path d="M33.7 41.5l.3 .8-.7-.4z" fill-rule="evenodd" fill="#00f"/>
<path d="M32.7 40.9h.1M32.7 40.9l1.1 1.2M33.7 41.5l.3 .8-.7-.4zM25.1 75.3h3.9M29 75.3h.1M30.9 76.7h.1M30.9 74v2.7M30.9 75.3h3.9M34.8 75.3h.1" fill="none" stroke="#00f" stroke-width=".17"/>
<path d="M23.2 40.6h.1M23.2 40.6h1.9M34.8 40.6h1.9M36.7 40.6h.1M32.9 123.6h.1M32.9 121.6v2" fill="none" stroke="#f00" stroke-width=".17"/>
<g fill="none" stroke="#00f" stroke-width=".55">
<circle cx="32.8" cy="119.7" r=".94"/>
<circle cx="32.8" cy="119.7" r="1.9"/>
</g>
<path d="M32.3 124.2h.1M32.3 123l1.2 1.2M33.5 123l-1.2 1.2M33.5 124.2h.1" fill="none" stroke="#804000" stroke-width=".17"/>
<path d="M29 74l1.9 1.3-1.9 1.4z" fill-rule="evenodd" fill="#00f"/>
<path d="M29 74l1.9 1.3-1.9 1.4z" fill="none" stroke="#00f" stroke-width=".17"/>
<path d="M33.3 73.7l.7-.3-.3 .7z" fill-rule="evenodd" fill="#00f"/>
<path d="M33.3 73.7l.7-.3-.3 .7z" fill="none" stroke="#00f" stroke-width=".17"/>
<path d="M32.1 73.7l.8-.3-.4 .7z" fill-rule="evenodd" fill="#00f"/>
<path d="M31.5 74.7h.1M32.1 73.7l.8-.3-.4 .7zM32.7 74.7h.1M32.7 73.6l-1.2 1.1M33.8 73.6l-1.1 1.1M34.7 76a4 4 0 0 0-4.7-4.5 4 4 0 0 0-2.7 5.9 4 4 0 0 0 6.5 .6l.7-1.2 .2-.7" fill="none" stroke="#00f" stroke-width=".17"/>
<path d="M31.9 72.8l.8-.4-.4 .8z" fill-rule="evenodd" fill="#00f"/>
<path d="M31.3 73.7h.1M31.9 72.8l.8-.4-.4 .8zM32.5 72.6l-1.2 1.1" fill="none" stroke="#00f" stroke-width=".17"/>
<path d="M32.7 76.5l.4 .7-.8-.4z" fill-rule="evenodd" fill="#00f"/>
<path d="M31.7 75.9h.1M31.7 75.9l1.2 1.1M32.7 76.5l.4 .7-.8-.4z" fill="none" stroke="#00f" stroke-width=".17"/>
<path d="M33.7 76.3l.3 .7-.7-.3z" fill-rule="evenodd" fill="#00f"/>
<path d="M25.1 52.2h3.9M29 52.2h.1M30.9 53.5h.1M30.9 50.8v2.7M30.9 52.2h3.9M34.8 52.2h.1M32.7 75.7h.1M32.7 75.7l1.1 1.1M33.7 76.3l.3 .7-.7-.3z" fill="none" stroke="#00f" stroke-width=".17"/>
<path d="M23.2 75.3h.1M23.2 75.3h1.9M34.8 75.3h1.9M36.7 75.3h.1" fill="none" stroke="#f00" stroke-width=".17"/>
<path d="M29 50.8l1.9 1.4-1.9 1.3z" fill-rule="evenodd" fill="#00f"/>
<path d="M29 50.8l1.9 1.4-1.9 1.3z" fill="none" stroke="#00f" stroke-width=".17"/>
<path d="M33.3 50.6l.7-.4-.3 .8z" fill-rule="evenodd" fill="#00f"/>
<path d="M33.3 50.6l.7-.4-.3 .8z" fill="none" stroke="#00f" stroke-width=".17"/>
<path d="M32.1 50.6l.8-.4-.4 .8z" fill-rule="evenodd" fill="#00f"/>
<path d="M31.5 51.6h.1M32.1 50.6l.8-.4-.4 .8zM32.7 51.6h.1M32.7 50.4l-1.2 1.2M33.8 50.4l-1.1 1.2M34.7 52.9a4 4 0 0 0-5.3-4.4 4 4 0 0 0-1.5 6.7 4 4 0 0 0 6.6-1.6l.2-.7" fill="none" stroke="#00f" stroke-width=".17"/>
<path d="M31.9 49.6l.8-.4-.4 .8z" fill-rule="evenodd" fill="#00f"/>
<path d="M31.3 50.6h.1M31.9 49.6l.8-.4-.4 .8zM32.5 49.4l-1.2 1.2" fill="none" stroke="#00f" stroke-width=".17"/>
<path d="M32.7 53.3l.4 .8-.8-.4z" fill-rule="evenodd" fill="#00f"/>
<path d="M31.7 52.7h.1M31.7 52.7l1.2 1.2M32.7 53.3l.4 .8-.8-.4z" fill="none" stroke="#00f" stroke-width=".17"/>
<path d="M33.7 53.1l.3 .8-.7-.4z" fill-rule="evenodd" fill="#00f"/>
<g fill="none" stroke="#00f" stroke-width=".17">
<path d="M32.7 52.5h.1M32.7 52.5l1.1 1.2M33.7 53.1l.3 .8-.7-.4zM25.1 86.9h3.9M29 86.9h.1M30.9 88.2h.1M30.9 85.5v2.7M30.9 86.9h3.9M34.8 86.9h.1"/>
<circle cx="138.1" cy="139" r=".95"/>
</g>
<path d="M23.2 52.2h.1M23.2 52.2h1.9M34.8 52.2h1.9M36.7 52.2h.1M135.2 139h.1M135.2 139h1.9" fill="none" stroke="#f00" stroke-width=".17"/>
<path d="M134.5 139.7h.1M134.6 138.4l1.2 1.3M135.8 138.4l-1.3 1.3M135.8 139.7h.1" fill="none" stroke="#804000" stroke-width=".17"/>
<path d="M29 85.5l1.9 1.4-1.9 1.3z" fill-rule="evenodd" fill="#00f"/>
<path d="M29 85.5l1.9 1.4-1.9 1.3z" fill="none" stroke="#00f" stroke-width=".17"/>
<path d="M33.3 85.3l.7-.3-.3 .7z" fill-rule="evenodd" fill="#00f"/>
<path d="M33.3 85.3l.7-.3-.3 .7z" fill="none" stroke="#00f" stroke-width=".17"/>
<path d="M32.1 85.3l.8-.3-.4 .7z" fill-rule="evenodd" fill="#00f"/>
<path d="M31.5 86.3h.1M32.1 85.3l.8-.3-.4 .7zM32.7 86.3h.1M32.7 85.1l-1.2 1.2M33.8 85.1l-1.1 1.2M34.7 87.6a4 4 0 0 0-5.3-4.3 4 4 0 0 0-1.5 6.6 4 4 0 0 0 6.6-1.5l.2-.7" fill="none" stroke="#00f" stroke-width=".17"/>
<path d="M31.9 84.4l.8-.4-.4 .8z" fill-rule="evenodd" fill="#00f"/>
<path d="M31.3 85.3h.1M31.9 84.4l.8-.4-.4 .8zM32.5 84.2l-1.2 1.1" fill="none" stroke="#00f" stroke-width=".17"/>
<path d="M32.7 88.1l.4 .7-.8-.4z" fill-rule="evenodd" fill="#00f"/>
<path d="M31.7 87.5h.1M31.7 87.5l1.2 1.1M32.7 88.1l.4 .7-.8-.4z" fill="none" stroke="#00f" stroke-width=".17"/>
<path d="M33.7 87.8l.3 .8-.7-.4z" fill-rule="evenodd" fill="#00f"/>
<path d="M32.9 69.5h3.8M36.7 69.5h.1M38.6 70.9h.1M38.6 68.2v2.7M38.6 69.5h3.9M42.5 69.5h.1M32.7 87.3h.1M32.7 87.3l1.1 1.1M33.7 87.8l.3 .8-.7-.4z" fill="none" stroke="#00f" stroke-width=".17"/>
<path d="M23.2 86.9h.1M23.2 86.9h1.9M34.8 86.9h1.9M36.7 86.9h.1" fill="none" stroke="#f00" stroke-width=".17"/>
<path d="M36.7 68.2l1.9 1.3-1.9 1.4z" fill-rule="evenodd" fill="#00f"/>
<path d="M36.7 68.2l1.9 1.3-1.9 1.4z" fill="none" stroke="#00f" stroke-width=".17"/>
<path d="M41 68l.7-.4-.3 .8z" fill-rule="evenodd" fill="#00f"/>
<path d="M41 68l.7-.4-.3 .8z" fill="none" stroke="#00f" stroke-width=".17"/>
<path d="M39.8 68l.8-.4-.4 .8z" fill-rule="evenodd" fill="#00f"/>
<path d="M39.2 68.9h.1M39.8 68l.8-.4-.4 .8zM40.4 68.9h.1M40.4 67.8l-1.2 1.1M41.6 67.8l-1.2 1.1M42.5 70.2a4 4 0 0 0-4.8-4.5 4 4 0 0 0-2.7 5.9 4 4 0 0 0 6.5 .6l.7-1.2 .2-.7" fill="none" stroke="#00f" stroke-width=".17"/>
<path d="M39.6 67l.8-.4-.4 .8z" fill-rule="evenodd" fill="#00f"/>
<path d="M39.1 68h.1M39.6 67l.8-.4-.4 .8zM40.2 66.8l-1.1 1.2" fill="none" stroke="#00f" stroke-width=".17"/>
<path d="M40.4 70.7l.4 .8-.8-.5z" fill-rule="evenodd" fill="#00f"/>
<path d="M39.5 70.1h.1M39.5 70.1l1.1 1.1M40.4 70.7l.4 .8-.8-.5z" fill="none" stroke="#00f" stroke-width=".17"/>
<path d="M41.4 70.5l.3 .7-.7-.3z" fill-rule="evenodd" fill="#00f"/>
<path d="M40.4 69.9h.1M40.4 69.9l1.2 1.1M41.4 70.5l.3 .7-.7-.3z" fill="none" stroke="#00f" stroke-width=".17"/>
<path d="M30.9 69.5h.1M30.9 69.5h2M42.5 69.5h1.9M44.4 69.5h.1" fill="none" stroke="#f00" stroke-width=".17"/>
<circle cx="117.8" cy="27" r=".37" fill="#f0f"/>
<circle cx="117.8" cy="27" r=".37" fill="none" stroke="#f0f" stroke-width=".17"/>
<circle cx="100.4" cy="57.9" r=".38" fill="#f0f"/>
<circle cx="100.4" cy="57.9" r=".38" fill="none" stroke="#f0f" stroke-width=".17"/>
<circle cx="100.4" cy="61.8" r=".38" fill="#f0f"/>
<circle cx="100.4" cy="61.8" r=".38" fill="none" stroke="#f0f" stroke-width=".17"/>
<circle cx="133.2" cy="54" r=".37" fill="#f0f"/>
<circle cx="133.2" cy="54" r=".37" fill="none" stroke="#f0f" stroke-width=".17"/>
<circle cx="133.2" cy="65.6" r=".37" fill="#f0f"/>
<circle cx="133.2" cy="65.6" r=".37" fill="none" stroke="#f0f" stroke-width=".17"/>
<circle cx="133.2" cy="61.8" r=".38" fill="#f0f"/>
<circle cx="133.2" cy="61.8" r=".38" fill="none" stroke="#f0f" stroke-width=".17"/>
<circle cx="133.2" cy="57.9" r=".38" fill="#f0f"/>
<circle cx="133.2" cy="57.9" r=".38" fill="none" stroke="#f0f" stroke-width=".17"/>
<circle cx="15.5" cy="40.5" r=".37" fill="#f0f"/>
<circle cx="15.5" cy="40.5" r=".37" fill="none" stroke="#f0f" stroke-width=".17"/>
<circle cx="15.5" cy="46.3" r=".37" fill="#f0f"/>
<circle cx="15.5" cy="46.3" r=".37" fill="none" stroke="#f0f" stroke-width=".17"/>
<circle cx="15.5" cy="86.9" r=".38" fill="#f0f"/>
<circle cx="15.5" cy="86.9" r=".38" fill="none" stroke="#f0f" stroke-width=".17"/>
<circle cx="15.5" cy="81.1" r=".38" fill="#f0f"/>
<circle cx="15.5" cy="81.1" r=".38" fill="none" stroke="#f0f" stroke-width=".17"/>
<circle cx="15.5" cy="63.7" r=".37" fill="#f0f"/>
<circle cx="15.5" cy="63.7" r=".37" fill="none" stroke="#f0f" stroke-width=".17"/>
<circle cx="15.5" cy="57.9" r=".38" fill="#f0f"/>
<circle cx="15.5" cy="57.9" r=".38" fill="none" stroke="#f0f" stroke-width=".17"/>
<circle cx="15.5" cy="52.1" r=".38" fill="#f0f"/>
<circle cx="15.5" cy="52.1" r=".38" fill="none" stroke="#f0f" stroke-width=".17"/>
<circle cx="15.5" cy="75.3" r=".37" fill="#f0f"/>
<circle cx="15.5" cy="75.3" r=".37" fill="none" stroke="#f0f" stroke-width=".17"/>
<circle cx="15.5" cy="69.5" r=".37" fill="#f0f"/>
<circle cx="15.5" cy="69.5" r=".37" fill="none" stroke="#f0f" stroke-width=".17"/>
<circle cx="100.4" cy="42.5" r=".38" fill="#f0f"/>
<circle cx="100.4" cy="42.5" r=".38" fill="none" stroke="#f0f" stroke-width=".17"/>
<circle cx="100.4" cy="46.3" r=".37" fill="#f0f"/>
<circle cx="100.4" cy="46.3" r=".37" fill="none" stroke="#f0f" stroke-width=".17"/>
<circle cx="100.4" cy="65.6" r=".37" fill="#f0f"/>
<circle cx="100.4" cy="65.6" r=".37" fill="none" stroke="#f0f" stroke-width=".17"/>
<circle cx="102.3" cy="108.1" r=".37" fill="#f0f"/>
<circle cx="102.3" cy="108.1" r=".37" fill="none" stroke="#f0f" stroke-width=".17"/>
<circle cx="92.7" cy="73.3" r=".37" fill="#f0f"/>
<circle cx="92.7" cy="73.3" r=".37" fill="none" stroke="#f0f" stroke-width=".17"/>
<circle cx="92.7" cy="77.2" r=".38" fill="#f0f"/>
<circle cx="92.7" cy="77.2" r=".38" fill="none" stroke="#f0f" stroke-width=".17"/>
<circle cx="92.7" cy="81.1" r=".38" fill="#f0f"/>
<circle cx="92.7" cy="81.1" r=".38" fill="none" stroke="#f0f" stroke-width=".17"/>
<circle cx="92.7" cy="84.9" r=".37" fill="#f0f"/>
<circle cx="92.7" cy="84.9" r=".37" fill="none" stroke="#f0f" stroke-width=".17"/>
<circle cx="100.4" cy="54" r=".37" fill="#f0f"/>
<circle cx="100.4" cy="54" r=".37" fill="none" stroke="#f0f" stroke-width=".17"/>
<circle cx="92.7" cy="88.8" r=".37" fill="#f0f"/>
<circle cx="92.7" cy="88.8" r=".37" fill="none" stroke="#f0f" stroke-width=".17"/>
<circle cx="92.7" cy="108.1" r=".37" fill="#f0f"/>
<circle cx="92.7" cy="108.1" r=".37" fill="none" stroke="#f0f" stroke-width=".17"/>
<circle cx="59.9" cy="117.7" r=".37" fill="#f0f"/>
<circle cx="59.9" cy="117.7" r=".37" fill="none" stroke="#f0f" stroke-width=".17"/>
<circle cx="177.6" cy="44.4" r=".37" fill="#f0f"/>
<circle cx="177.6" cy="44.4" r=".37" fill="none" stroke="#f0f" stroke-width=".17"/>
<circle cx="179.5" cy="67.6" r=".38" fill="#f0f"/>
<circle cx="179.5" cy="67.6" r=".38" fill="none" stroke="#f0f" stroke-width=".17"/>
<circle cx="196.9" cy="52.1" r=".38" fill="#f0f"/>
<circle cx="196.9" cy="52.1" r=".38" fill="none" stroke="#f0f" stroke-width=".17"/>
<circle cx="179.5" cy="57.9" r=".38" fill="#f0f"/>
<circle cx="179.5" cy="57.9" r=".38" fill="none" stroke="#f0f" stroke-width=".17"/>
<text font-size="9.2" x="15.5" y="18.1">FPC-U board</text>
<g font-size="5.2">
<text x="90.8" y="22.2">TO IR Board</text>
<text x="158.4" y="18.3">TO FPC_ Front</text>
<text x="158.4" y="23.5">Cover Board</text>
</g>
<text font-size="3.9" fill="#0f0" x="58" y="130.5">Del photodiode</text>
<g font-size="1.7">
<text x="11.6" y="28.3">2.8V_FPC_U</text>
<text x="88.9" y="30.2">3.3V_FPC_U</text>
<text x="108.7" y="34.3">39</text>
<text x="115.4" y="31.5" transform="rotate(-90 115.4 31.5)">S1</text>
<text x="117.4" y="31.5" transform="rotate(-90 117.4 31.5)">S2</text>
<text x="119" y="32.5">DGND_FPC_U</text>
<text x="123" y="34.3">40</text>
<text x="171.9" y="34">3.3V_FPC_U</text>
<text x="88.9" y="39.8">2.8V_FPC_U</text>
<text x="108.7" y="38.2">37</text>
<text x="123" y="38.2">38</text>
<text x="164.1" y="39.8">2.8V_FPC_U</text>
<text x="181.1" y="40.1">1</text>
<text x="108.7" y="45.9">33</text>
<text x="108.7" y="42.1">35</text>
<text x="123" y="45.9">34</text>
<text x="123" y="42.1">36</text>
<text x="181.1" y="42.1">2</text>
<text x="181.1" y="44">3</text>
<text x="181.1" y="45.9">4</text>
<text x="181.1" y="47.8">5</text>
<text x="108.7" y="53.6">29</text>
<text x="108.7" y="49.8">31</text>
<text x="123" y="53.6">30</text>
<text x="123" y="49.8">32</text>
<text x="181.1" y="49.8">6</text>
<text x="181.1" y="51.7">7</text>
<text x="181.1" y="53.6">8</text>
<text x="192.5" y="49.8">S1</text>
<text x="192.5" y="51.7">S2</text>
<text x="86.1" y="59.5">DGND_FPC_U</text>
<text x="108.7" y="57.5">27</text>
<text x="123" y="57.5">28</text>
<text x="134.4" y="59.5">DGND_FPC_U</text>
<text x="180.1" y="57.5">10</text>
<text x="180.1" y="59.4">11</text>
<text x="181.1" y="55.6">9</text>
<text x="108.7" y="65.2">23</text>
<text x="108.7" y="61.4">25</text>
<text x="123" y="65.2">24</text>
<text x="123" y="61.4">26</text>
<text x="88.9" y="66.9">2.8V_FPC_U</text>
<text x="108.7" y="69.1">21</text>
<text x="123" y="69.1">22</text>
<text x="108.7" y="76.8">17</text>
<text x="108.7" y="72.9">19</text>
<text x="123" y="76.8">18</text>
<text x="123" y="72.9">20</text>
<text x="175" y="73.1">DGND_FPC_U</text>
<text x="108.7" y="80.7">15</text>
<text x="123" y="80.7">16</text>
<text x="108.7" y="88.4">11</text>
<text x="108.7" y="84.5">13</text>
<text x="123" y="88.4">12</text>
<text x="123" y="84.5">14</text>
<text x="109.7" y="92.2">9</text>
<text x="123" y="92.2">10</text>
<text x="109.7" y="100">5</text>
<text x="109.7" y="96.1">7</text>
<text x="123" y="100">6</text>
<text x="123" y="96.1">8</text>
<text x="109.7" y="107.7">1</text>
<text x="109.7" y="103.8">3</text>
<text x="123" y="107.7">2</text>
<text x="123" y="103.8">4</text>
<text x="81.1" y="109.7">BPW34S</text>
<text x="115.4" y="113.5" transform="rotate(-90 115.4 113.5)">S3</text>
<text x="117.4" y="113.5" transform="rotate(-90 117.4 113.5)">S4</text>
<text x="15.5" y="119.4">HOLEC98D98N</text>
<text x="34.8" y="119.4">HOLEC98D98N</text>
<text x="81.1" y="119.4">BPW34S</text>
<text x="99.6" y="119.4">DGND_FPC_U</text>
<text x="113.2" y="119.4">DGND_FPC_U</text>
<text x="129.4" y="117.4">JAE_WP7B-SXXXVA1</text>
<text x="13.2" y="124" transform="rotate(-90 13.2 124)">1</text>
<text x="15.5" y="121.3">DNP</text>
<text x="32.5" y="124" transform="rotate(-90 32.5 124)">1</text>
<text x="34.8" y="121.3">DNP</text>
<text x="57.2" y="125.2">DGND_FPC_U</text>
<text x="141" y="140.6">TPC30T</text>
<text x="222" y="173.4">Title</text>
<text x="222" y="179.2">Size</text>
<text x="229.8" y="179.2">Document Number</text>
<text x="229.8" y="175.3">FPC U Board</text>
<text x="285.7" y="179.2">Rev</text>
<text x="222" y="185">Date:</text>
<text x="224" y="181.1">B</text>
<text x="229.8" y="181.1">&lt;Doc&gt;</text>
<text x="232.1" y="185">Friday, August 26, 2016</text>
<text x="260.6" y="185">Sheet</text>
<text x="270.3" y="185">1</text>
<text x="276.1" y="185">of</text>
<text x="281.9" y="185">1</text>
<text x="287.7" y="181.1">A</text>
</g>
<g font-size="1.7" fill="#f00">
<text x="129.8" y="34.4">LATEN_FPC_U</text>
<text x="180.5" y="36">FPC-11P-0.5MM</text>
<text x="58.3" y="40.2">LED16</text>
<text x="129.8" y="38.2">OUTen_FPC_U</text>
<text x="58.3" y="46">LED15</text>
<text x="129.8" y="42.1">DRVCLK_FPC_U</text>
<text x="129.8" y="46">SDI_FPC_U</text>
<text x="164.5" y="47.9">LATEN_FPC_U</text>
<text x="58.3" y="51.8">LED14</text>
<text x="129.8" y="49.8">SDO_FPC_U</text>
<text x="164.5" y="49.8">OUTen_FPC_U</text>
<text x="164.5" y="51.8">DRVCLK_FPC_U</text>
<text x="164.5" y="53.7">SDI_FPC_U</text>
<text x="58.3" y="57.5">LED13</text>
<text x="164.5" y="55.6">SDO_FPC_U</text>
<text x="164.5" y="59.5">IR_LED_IN_U</text>
<text x="58.3" y="63.3">LED12</text>
<text x="58.3" y="69.1">LED11</text>
<text x="58.3" y="74.9">LED10</text>
<text x="131.7" y="76.8">LED8</text>
<text x="131.7" y="73">LED7</text>
<text x="58.3" y="80.7">LED9</text>
<text x="131.7" y="80.7">LED9</text>
<text x="58.3" y="86.5">LED8</text>
<text x="131.7" y="88.4">LED11</text>
<text x="131.7" y="84.6">LED10</text>
<text x="58.3" y="92.3">LED7</text>
<text x="131.7" y="92.3">LED12</text>
<text x="93.1" y="100">IR_LED_IN_U</text>
<text x="131.7" y="96.1">LED13</text>
<text x="131.7" y="100">LED14</text>
<text x="131.7" y="103.9">LED15</text>
<text x="131.7" y="107.7">LED16</text>
</g>
<g font-size="1.7" fill="#004080">
<text x="184.4" y="41.4">1</text>
<text x="184.4" y="43.3">2</text>
<text x="184.4" y="45.2">3</text>
<text x="184.4" y="47.2">4</text>
<text x="184.4" y="49.1">5</text>
<text x="184.4" y="51">6</text>
<text x="184.4" y="53">7</text>
<text x="188.1" y="51">S1</text>
<text x="188.1" y="53">S2</text>
<text x="184.4" y="54.9">8</text>
<text x="184.4" y="56.8">9</text>
<text x="184.4" y="58.7">10</text>
<text x="184.4" y="60.7">11</text>
</g>
<g font-size="1.7" fill="#000080">
<text x="23.2" y="42.2">SFH 4253</text>
<text x="30.9" y="48">SFH 4253</text>
<text x="36.7" y="42.2">LED16</text>
<text x="44.4" y="48">LED15</text>
<text x="23.2" y="53.8">SFH 4253</text>
<text x="36.7" y="53.8">LED14</text>
<text x="30.9" y="59.5">SFH 4253</text>
<text x="44.4" y="59.5">LED13</text>
<text x="23.2" y="65.3">SFH 4253</text>
<text x="36.7" y="65.3">LED12</text>
<text x="183.4" y="64">J101</text>
<text x="30.9" y="71.1">SFH 4253</text>
<text x="44.4" y="71.1">LED11</text>
<text x="23.2" y="76.9">SFH 4253</text>
<text x="36.7" y="76.9">LED10</text>
<text x="30.9" y="82.7">SFH 4253</text>
<text x="44.4" y="82.7">LED9</text>
<text x="23.2" y="88.5">SFH 4253</text>
<text x="36.7" y="88.5">LED8</text>
<text x="30.9" y="94.3">SFH 4253</text>
<text x="44.4" y="94.3">LED7</text>
<text x="67.6" y="107.8">LED42</text>
<text x="59.9" y="109.7">NC/BPW34S-Z</text>
<text x="129.4" y="113.6">P200</text>
<text x="11.6" y="117.1">M1</text>
<text x="30.9" y="117.1">M2</text>
<text x="59.9" y="119.4">NC/BPW34S-Z</text>
<text x="67.6" y="117.4">LED43</text>
<text x="129.4" y="115.5">JAE-WP7B-S040VA1</text>
<text x="141" y="138.7">FPC</text>
</g>
<g font-size="1.4">
<text x="30.9" y="1.4">5</text>
<text x="88.9" y="1.4">4</text>
<text x="146.8" y="1.4">3</text>
<text x="204.7" y="1.4">2</text>
<text x="262.6" y="1.4">1</text>
<text x=".5" y="26.1">D</text>
<text x="292.1" y="26.1">D</text>
<text x=".5" y="71.9">C</text>
<text x="292.1" y="71.9">C</text>
<text x=".5" y="117.8">B</text>
<text x="292.1" y="117.8">B</text>
<text x=".5" y="163.6">A</text>
<text x="292.1" y="163.6">A</text>
<text x="30.9" y="186.8">5</text>
<text x="88.9" y="186.8">4</text>
<text x="146.8" y="186.8">3</text>
<text x="204.7" y="186.8">2</text>
<text x="262.6" y="186.8">1</text>
</g>
</svg>
